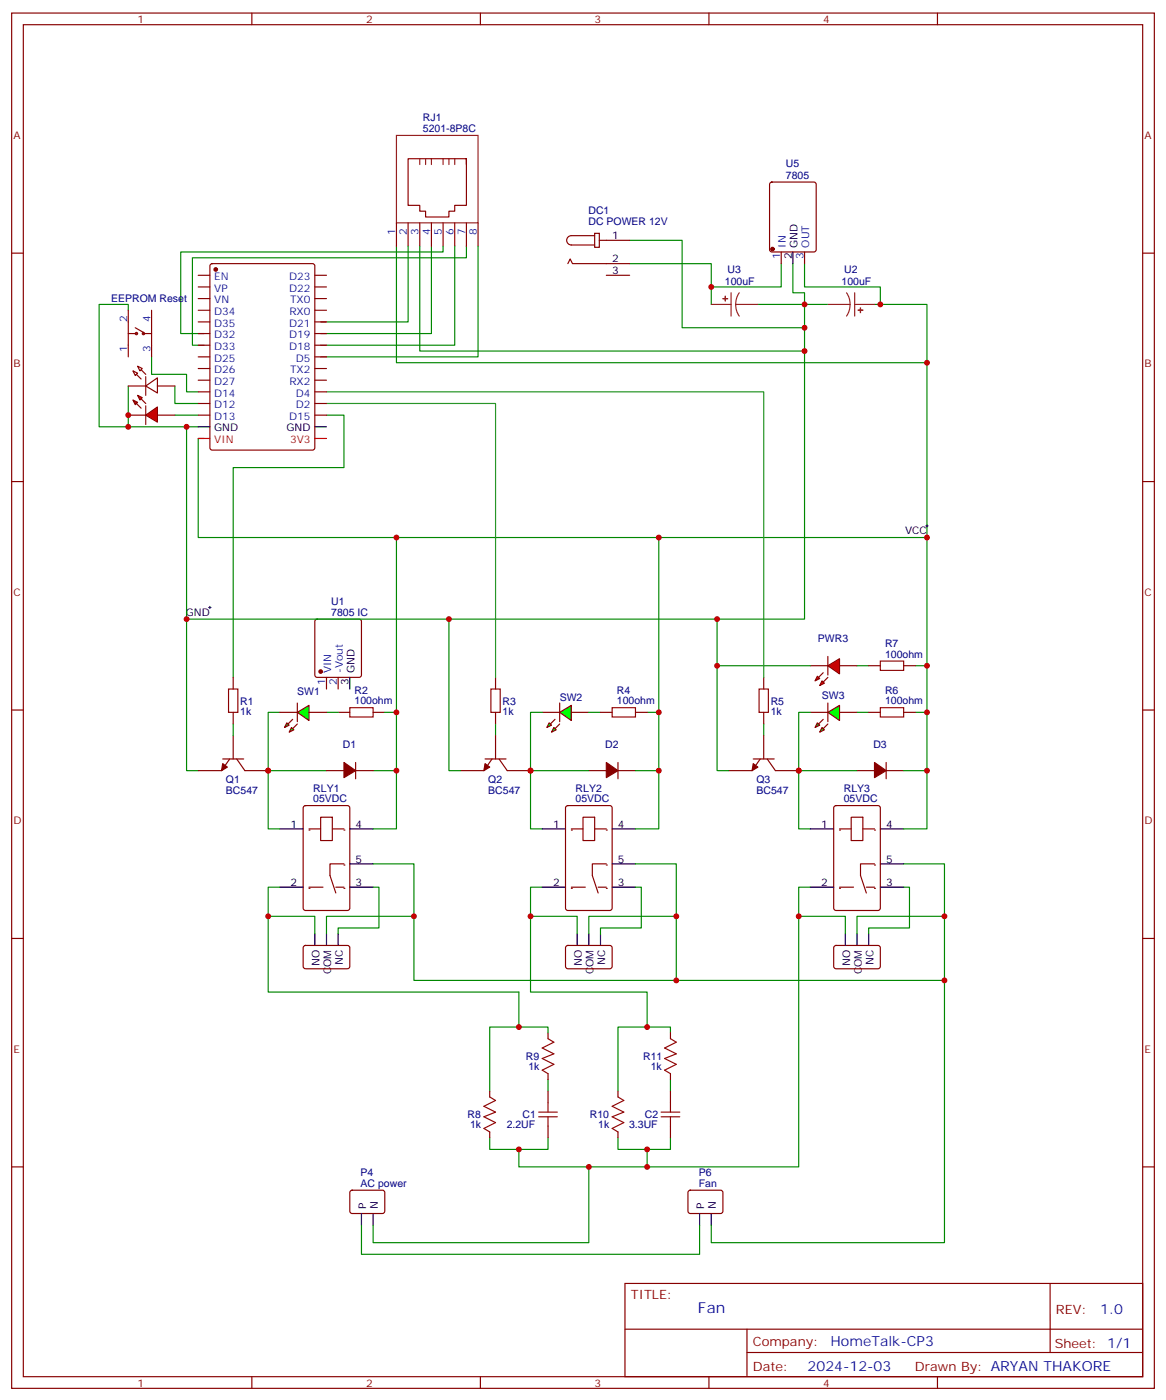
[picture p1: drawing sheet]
<svg xmlns="http://www.w3.org/2000/svg" width="353mm" height="424mm" viewBox="0 0 353 424" stroke-linecap="round" stroke-linejoin="round" font-family="sans-serif">
<g fill="none" stroke="#008700" stroke-width=".35">
<path d="M119.9 74.5v35.3h160.6M123.5 74.5v22.9h-26.5M127 74.5v31.8h116.4M130.5 74.5v26.5h-33.5M134.1 74.5v1.8h-79.4v24.7h7M137.6 74.5v30h-40.6M141.1 74.5v3.5h-82.9v26.5h3.5M144.6 74.5v33.5h-47.6M236.4 79.8v7.1h-21.2M239.9 79.8v8.8h3.5v3.5M243.4 79.8v7.1h22.9v5.2M38.8 93.9v-1.8h-8.8v37.1h8.8"/>
<path d="M38.8 116.8v12.4h17.6M45.9 108v5.3h10.5v5.3h3.6M52.9 116.8v5.3h7.1"/>
</g>
<g fill="none" stroke="#870000" stroke-width=".35">
<path d="M38.8 93.9v14.1M40.9 99.2l2.5 1.4M45.9 93.9v14.1M38.8 101h2.5M43.4 101h2.5"/>
<circle cx="41.3" cy="101" r=".35"/>
<circle cx="43.4" cy="101" r=".35"/>
</g>
<path d="M44.1 116.8l3.5-2.4v4.6z" fill="#fff" stroke="#870000" stroke-width=".35"/>
<path d="M44.1 114v5.7z" fill="#f00" stroke="#870000" stroke-width=".35"/>
<g fill="#870000" stroke="#870000" stroke-width=".35">
<path d="M42.7 111.9l1.4 1.4z"/>
<path d="M41.3 113.3l1.4 1.4z"/>
</g>
<g fill="#fff" stroke="#870000" stroke-width=".35">
<path d="M41.6 110.8l1.4 .7-.7 .8z"/>
<path d="M40.2 112.3l1.4 .7-.7 .7z"/>
</g>
<path d="M38.8 116.8h5.3M47.6 116.8h5.3" fill="none" stroke="#870000" stroke-width=".35"/>
<g fill="#f00" stroke="#870000" stroke-width=".35">
<path d="M44.1 125.7l3.5-2.5v4.6z"/>
<path d="M44.1 122.8v5.7z"/>
</g>
<g fill="#870000" stroke="#870000" stroke-width=".35">
<path d="M42.7 120.7l1.4 1.4z"/>
<path d="M41.3 122.1l1.4 1.4z"/>
</g>
<g fill="#f00" stroke="#870000" stroke-width=".35">
<path d="M41.6 119.7l1.4 .7-.7 .7z"/>
<path d="M40.2 121.1l1.4 .7-.7 .7z"/>
</g>
<g fill="none" stroke="#870000" stroke-width=".35">
<path d="M141.1 48h-17.6v14.2h3.5v1.7h1.8v1.8h7v-1.8h1.8v-1.7h3.5v-14.2v1.8M119.9 67.5v7M123.5 67.5v7M127 67.5v7M130.5 67.5v7M134.1 67.5v7M137.6 67.5v7M141.1 67.5v7M144.6 67.5v7M171.8 79.8l.7-1.4 .7 1.4h17.3M179.9 70.6h1.4v4.3h-1.4zM179.9 71.3h-7a1.41 1.41 0 0 0-1.4 1.4 1.41 1.41 0 0 0 1.4 1.5h7"/>
<path d="M181.3 72.7h9.2M183.4 83.3h7.1M38.8 125.7h5.3M47.6 125.7h5.3M95.5 187.6l.5-.2h12.7l.5 .2 .2 .5v16.2l-.3 .5-.4 .2h-12.7l-.5-.2-.3-.5v-16.2zM98.8 205v3.6M102.3 205v3.6M171.3 286.4l.5-.2h13l.4 .7-.1 5.9-.6 .4h-13l-.4-.7v-5.6zM252.5 286.4l.4-.2h13l.4 .7v5.9l-.7 .4h-12.9l-.5-.7v-5.6zM165.8 312.6v1.8M202.8 312.6v1.8M148.2 330.3v1.7"/>
<path d="M165.8 325v1.7M165.8 330.3v3.5M187 330.3v1.7M202.8 325v1.7M202.8 330.3v3.5M148.2 342.6v1.8M165.8 340.9v3.5M187 342.6v1.8M202.8 340.9v3.5M106.1 360.5l.4-.2h9.5l.4 .7v5.9l-.7 .4-9.4-.1-.5-.6v-5.6zM208.4 360.5l.4-.2h9.5l.4 .7v5.9l-.7 .4-9.4-.1-.5-.6v-5.6z"/>
</g>
<g fill="none" stroke="#008700" stroke-width=".35">
<path d="M190.5 79.8h24.7v12.3M190.5 72.7h15.9v26.5h37M229.3 92.1h21.2M243.4 92.1v95.3h-26.4M264.6 92.1h15.9v70.6M52.9 125.7h7.1M98.8 125.7h5.3v15.8h-33.5v63.5M81.1 277.4h14.1v5.2M84.7 268.5h-3.6v31.8h75.9v10.6M112.9 268.5h1.8v12.4h-12.4v1.7M112.9 261.5h12.3v15.9h-26.4v5.2M125.2 277.4v19.4h160.6v79.3h-70.6v-5.3"/>
<path d="M160.5 277.4v22.9h35.3v10.6M164 268.5h-3.5v8.9h14.1v5.2M192.3 261.5h12.3v15.9h-26.4v5.2M192.3 268.5h1.7v12.4h-12.3v1.7M204.6 277.4v19.4M241.7 277.4v75.8h-45.9M245.2 268.5h-3.5v8.9h14.1v5.2M273.4 261.5h12.4v15.9h-26.5v5.2M273.4 268.5h1.8v12.4h-12.4v1.7M285.8 277.4v19.4M165.8 312.6v-1.7h-17.6v19.4M202.8 312.6v-1.7h-15.8v19.4"/>
<path d="M165.8 326.7v3.6M202.8 326.7v3.6M148.2 344.4v3.5h17.6v-3.5M157 347.9v5.3h38.8v-5.3M178.2 353.2v22.9h-65.3v-5.3M187 344.4v3.5h15.8v-3.5M109.4 370.8v8.9h102.3v-8.9"/>
</g>
<path d="M105.8 205v3.6M174.6 282.6v3.6M178.2 282.6v3.6M181.7 282.6v3.6M255.8 282.6v3.6M259.3 282.6v3.6M262.8 282.6v3.6M109.4 367.3v3.5M112.9 367.3v3.5M211.7 367.3v3.5M215.2 367.3v3.5" fill="none" stroke="#000" stroke-width=".35"/>
<path d="M165.8 314.4l1.8 1.1-3.6 1.7 3.6 1.8-3.6 1.4 3.6 1.8-3.6 1.7 1.8 1.1M202.8 314.4l1.8 1.1-3.5 1.7 3.5 1.8-3.5 1.4 3.5 1.8-3.5 1.7 1.7 1.1M148.2 332l1.7 1.1-3.5 1.8 3.5 1.7-3.5 1.4 3.5 1.8-3.5 1.8 1.8 1M163 336.6h5.6M163 338h5.6M165.8 333.8v2.8M165.8 338v2.9M187 332l1.7 1.1-3.5 1.8 3.5 1.7-3.5 1.4 3.5 1.8-3.5 1.8 1.8 1M200 336.6h5.7M200 338h5.7M202.8 333.8v2.8M202.8 338v2.9" fill="none" stroke="#a10000" stroke-width=".35"/>
<g fill="none" stroke="#8c2424" stroke-width=".35">
<path d="M119.9 41h24.7v26.5h-24.7zM127 48v1.8M128.8 48v1.8M130.5 48v1.8M134.1 48v1.8M135.8 48v1.8M137.6 48v1.8M215.2 92.1h6M221.2 88.6v7.1M222.6 92.1l.2 1.9 .9 1.7M222.6 92.1h6.7M223.7 88.6l-.9 1.7-.2 1.8"/>
<path d="M250.5 92.1h6.7M256.1 88.6l.8 1.7 .3 1.8M257.2 92.1l-.3 1.9-.8 1.7M258.6 92.1h6M258.6 88.6v7.1"/>
</g>
<g fill="#8c2424" stroke="#8c2424" stroke-width=".35">
<path d="M219.4 89.7l.1 1.4z"/>
<path d="M218.7 90.4h1.4z"/>
<path d="M260.3 93.2v1.4z"/>
<path d="M259.6 93.9h1.5z"/>
</g>
<circle cx="97" cy="203.3" r=".53" fill="#870000" stroke="#870000" stroke-width=".35"/>
<path d="M63.1 183.9h.8M63.5 183.5v.7" fill="none" stroke="#000" stroke-width=".3"/>
<path d="M250.5 215.6l3.5-2.1v4.6z" fill="#0f0" stroke="#870000" stroke-width=".35"/>
<path d="M250.5 212.8v5.6z" fill="#f00" stroke="#870000" stroke-width=".35"/>
<g fill="#870000" stroke="#870000" stroke-width=".35">
<path d="M250.5 219.1l-1.4 1.5z"/>
<path d="M249.1 217.7l-1.5 1.4z"/>
</g>
<g fill="#0f0" stroke="#870000" stroke-width=".35">
<path d="M248.7 220.2l.7 .7-1.4 .7z"/>
<path d="M247.3 218.8l.7 .7-1.4 .7z"/>
</g>
<path d="M245.2 215.6h5.3M254 215.6h5.3" fill="none" stroke="#870000" stroke-width=".35"/>
<g fill="#f00" stroke="#870000" stroke-width=".35">
<path d="M250.5 201.5l3.5-2.1v4.6z"/>
<path d="M250.5 198.7v5.6z"/>
</g>
<g fill="#870000" stroke="#870000" stroke-width=".35">
<path d="M250.5 205l-1.4 1.4z"/>
<path d="M249.1 203.6l-1.5 1.4z"/>
</g>
<g fill="#f00" stroke="#870000" stroke-width=".35">
<path d="M248.7 206.1l.7 .7-1.4 .7z"/>
<path d="M247.3 204.7l.7 .7-1.4 .7z"/>
</g>
<g fill="none" stroke="#870000" stroke-width=".35">
<path d="M245.2 201.5h5.3M254 201.5h5.3M227.9 229.7h6.3M230 229.7l-2.5 3.6h-7M231.1 222.7v7M232.1 229.7l2.5 3.6h7.1M259.3 233.3h5.3M268.1 233.3h5.3M268.1 230.8v4.9M252.5 244l.4-.2h12.7l.7 .5v30.6l-.4 .6-13 .1-.6-.5-.1-30.6zM254 250.9h3.5M257.5 247.4h3.6v7h-3.6z"/>
<path d="M261.1 250.9h3.5"/>
</g>
<g fill="#870000" stroke="#870000" stroke-width=".35">
<path d="M264.6 230.8l3.5 2.5-3.5 2.1z"/>
<path d="M227.9 231.1l1.4 1.1-1.8 1.1z"/>
</g>
<path d="M231.1 219.1v3.6M259.3 201.5h3.5M259.3 233.3h-17.6v17.6h3.5M273.4 233.3h7.1" fill="none" stroke="#008700" stroke-width=".35"/>
<path d="M245.2 250.9h7M266.3 250.9h7.1M245.2 268.5h7M266.3 268.5h7.1M266.3 261.5h7.1" fill="none" stroke="#000" stroke-width=".35"/>
<g fill="#870000">
<circle cx="264.6" cy="251.2" r=".18"/>
<circle cx="254" cy="251.2" r=".18"/>
</g>
<path d="M254 268.5h4.2M262.1 268.5h2.5M264.6 261.5h-4.3v3.5l1.8 5.3" fill="none" stroke="#870000" stroke-width=".35"/>
<g fill="#870000">
<circle cx="254" cy="268.9" r=".18"/>
<circle cx="264.6" cy="261.8" r=".18"/>
<circle cx="264.6" cy="268.9" r=".18"/>
</g>
<path d="M61.7 132.7h-1.7v30h220.5v88.2h-7.1M135.8 187.4h81.2v45.9h3.5M217 201.5h28.2M245.2 215.6h-3.5v17.7M259.3 215.6h3.5M276.9 215.6h3.6M276.9 201.5h3.6" fill="none" stroke="#008700" stroke-width=".35"/>
<path d="M229.7 208.6h2.8v7h-2.8zM266.3 214.2h7.1v2.8h-7.1zM266.3 200.1h7.1v2.8h-7.1z" fill="none" stroke="#a10000" stroke-width=".35"/>
<path d="M231.1 205v3.6M231.1 215.6v3.5M262.8 215.6h3.5M262.8 201.5h3.5M273.4 215.6h3.5M273.4 201.5h3.5" fill="none" stroke="#870000" stroke-width=".35"/>
<path d="M98.8 118.6h132.3v86.4" fill="none" stroke="#248c24" stroke-width=".35"/>
<path d="M169.3 215.6l3.6-2.1v4.6z" fill="#0f0" stroke="#870000" stroke-width=".35"/>
<path d="M169.3 212.8v5.6z" fill="#f00" stroke="#870000" stroke-width=".35"/>
<g fill="#870000" stroke="#870000" stroke-width=".35">
<path d="M169.3 219.1l-1.4 1.5z"/>
<path d="M167.9 217.7l-1.4 1.4z"/>
</g>
<g fill="#0f0" stroke="#870000" stroke-width=".35">
<path d="M167.6 220.2l.7 .7-1.4 .7z"/>
<path d="M166.2 218.8l.7 .7-1.4 .7z"/>
</g>
<g fill="none" stroke="#870000" stroke-width=".35">
<path d="M164 215.6h5.3M172.9 215.6h5.3M146.8 229.7h6.3M148.9 229.7l-2.5 3.6h-7.1M149.9 222.7v7M151 229.7l2.5 3.6h7M178.2 233.3h5.2M187 233.3h5.3M187 230.8v4.9M171.3 244l.5-.2h12.7l.7 .5v30.6l-.5 .6-12.9 .1-.6-.5-.1-30.6zM172.9 250.9h3.5M176.4 247.4h3.5v7h-3.5z"/>
<path d="M179.9 250.9h3.5"/>
</g>
<g fill="#870000" stroke="#870000" stroke-width=".35">
<path d="M183.4 230.8l3.6 2.5-3.6 2.1z"/>
<path d="M146.8 231.1l1.4 1.1-1.8 1.1z"/>
</g>
<path d="M149.9 219.1v3.6M178.2 233.3h-17.7v17.6h3.5M192.3 233.3h7" fill="none" stroke="#008700" stroke-width=".35"/>
<path d="M164 250.9h7.1M185.2 250.9h7.1M164 268.5h7.1M185.2 268.5h7.1M185.2 261.5h7.1" fill="none" stroke="#000" stroke-width=".35"/>
<g fill="#870000">
<circle cx="183.4" cy="251.2" r=".18"/>
<circle cx="172.9" cy="251.2" r=".18"/>
</g>
<path d="M172.9 268.5h4.2M181 268.5h2.4M183.4 261.5h-4.2v3.5l1.8 5.3" fill="none" stroke="#870000" stroke-width=".35"/>
<g fill="#870000">
<circle cx="172.9" cy="268.9" r=".18"/>
<circle cx="183.4" cy="261.8" r=".18"/>
<circle cx="183.4" cy="268.9" r=".18"/>
</g>
<path d="M60 129.2h-3.6v104.1h3.6M119.9 162.7v88.2h-7M199.3 162.7v88.2h-7M56.4 187.4h79.4v45.9h3.5M84.7 215.6h-3.6v17.7M98.8 215.6h3.5M116.4 215.6h3.5M164 215.6h-3.5v17.7M178.2 215.6h3.5M195.8 215.6h3.5" fill="none" stroke="#008700" stroke-width=".35"/>
<path d="M69.1 208.6h2.9v7h-2.9zM105.8 214.2h7.1v2.8h-7.1zM148.5 208.6h2.8v7h-2.8zM185.2 214.2h7.1v2.8h-7.1z" fill="none" stroke="#a10000" stroke-width=".35"/>
<g fill="none" stroke="#870000" stroke-width=".35">
<path d="M70.6 205v3.6M70.6 215.6v3.5M102.3 215.6h3.5M112.9 215.6h3.5M149.9 205v3.6M149.9 215.6v3.5M181.7 215.6h3.5M192.3 215.6h3.5M92 244l.4-.2h12.7l.7 .5v30.6l-.4 .6-13 .1-.6-.5-.1-30.6zM93.5 250.9h3.5M97 247.4h3.5v7h-3.5zM100.5 250.9h3.6"/>
<path d="M92 286.4l.4-.2h13l.4 .7v5.9l-.7 .4h-12.9l-.5-.7v-5.6z"/>
</g>
<path d="M98.8 122.1h51.1v82.9" fill="none" stroke="#248c24" stroke-width=".35"/>
<path d="M280.1 159.2h.7M280.5 158.8v.7" fill="none" stroke="#000" stroke-width=".3"/>
<path d="M84.7 250.9h7M105.8 250.9h7.1M84.7 268.5h7M105.8 268.5h7.1M105.8 261.5h7.1M95.2 282.6v3.6M98.8 282.6v3.6M102.3 282.6v3.6" fill="none" stroke="#000" stroke-width=".35"/>
<g fill="#870000">
<circle cx="104.1" cy="251.2" r=".18"/>
<circle cx="93.5" cy="251.2" r=".18"/>
</g>
<path d="M93.5 268.5h4.2M101.6 268.5h2.5M104.1 261.5h-4.3v3.5l1.8 5.3" fill="none" stroke="#870000" stroke-width=".35"/>
<g fill="#870000">
<circle cx="93.5" cy="268.9" r=".18"/>
<circle cx="104.1" cy="261.8" r=".18"/>
<circle cx="104.1" cy="268.9" r=".18"/>
</g>
<path d="M70.6 219.1v3.6M98.8 233.3h-17.7v17.6h3.6M112.9 233.3h7" fill="none" stroke="#008700" stroke-width=".35"/>
<g fill="#870000" stroke="#870000" stroke-width=".35">
<path d="M67.4 231.1l1.4 1.1-1.8 1.1z"/>
<path d="M104.1 230.8l3.5 2.5-3.5 2.1z"/>
</g>
<path d="M67.4 229.7h6.3M69.5 229.7l-2.5 3.6h-7M70.6 222.7v7M71.6 229.7l2.5 3.6h7M98.8 233.3h5.3M107.6 233.3h5.3M107.6 230.8v4.9" fill="none" stroke="#870000" stroke-width=".35"/>
<path d="M90 215.6l3.5-2.1v4.6z" fill="#0f0" stroke="#870000" stroke-width=".35"/>
<path d="M90 212.8v5.6z" fill="#f00" stroke="#870000" stroke-width=".35"/>
<g fill="#870000" stroke="#870000" stroke-width=".35">
<path d="M90 219.1l-1.5 1.5z"/>
<path d="M88.5 217.7l-1.4 1.4z"/>
</g>
<g fill="#0f0" stroke="#870000" stroke-width=".35">
<path d="M88.2 220.2l.7 .7-1.4 .7z"/>
<path d="M86.8 218.8l.7 .7-1.4 .7z"/>
</g>
<g fill="none" stroke="#870000" stroke-width=".35">
<path d="M3.5 4h345.7v416.2h-345.7zM7.1 7.5h338.6v409.2h-338.6zM76.2 4v3.5M145.3 4v3.5M214.5 4v3.5M283.6 4v3.5M233.1 55.3l.4-.2h12.7l.7 .4v20.1l-.4 .6-13 .1-.6-.5-.1-20zM3.5 76.6h3.6M236.4 76.3v3.5M243.4 76.3v3.5M345.7 76.6h3.5M60 83.3h3.5"/>
<path d="M60 86.9h3.5M60 90.4h3.5M60 93.9h3.5M60 97.4h3.5M63.7 80l.5-.2h30.3l.7 .4v55.3l-.4 .7h-30.6l-.6-.4-.1-55.3zM95.2 83.3h3.6M95.2 86.9h3.6M95.2 90.4h3.6M95.2 93.9h3.6M95.2 97.4h3.6M60 101h3.5M60 104.5h3.5"/>
<path d="M60 108h3.5M60 111.5h3.5M60 115.1h3.5M60 118.6h3.5M95.2 101h3.6M95.2 104.5h3.6M95.2 108h3.6M95.2 111.5h3.6M95.2 115.1h3.6M95.2 118.6h3.6M60 122.1h3.5M60 125.7h3.5"/>
<path d="M95.2 122.1h3.6M95.2 125.7h3.6M3.5 145.8h3.6M345.7 145.8h3.5M3.5 214.9h3.6M84.7 215.6h5.3M93.5 215.6h5.3M345.7 214.9h3.5M3.5 284.1h3.6M345.7 284.1h3.5M3.5 353.2h3.6M345.7 353.2h3.5"/>
<path d="M189.1 388.5h156.6v28.2h-156.6zM317.7 388.5v20.9M76.2 416.7v3.5M145.3 416.7v3.5M189.1 402.3h156.5M214.5 416.7v3.5M226 409.4h119.6M226 402.3v14.1M283.6 416.7v3.5"/>
</g>
<g fill="#870000" stroke="#870000" stroke-width=".35">
<circle cx="65.3" cy="81.6" r=".53"/>
<circle cx="233.7" cy="75.4" r=".53"/>
</g>
<path d="M239.9 76.3v3.5M60 129.2h3.5M95.2 129.2h3.6" fill="none" stroke="#000" stroke-width=".35"/>
<path d="M60 132.7h3.5M95.2 132.7h3.6" fill="none" stroke="#f00" stroke-width=".35"/>
<g fill="#c00">
<circle cx="243.4" cy="106.3" r=".88"/>
<circle cx="280.5" cy="109.8" r=".88"/>
<circle cx="215.2" cy="86.9" r=".88"/>
<circle cx="266.3" cy="92.1" r=".88"/>
<circle cx="38.8" cy="129.2" r=".88"/>
<circle cx="38.8" cy="125.7" r=".88"/>
<circle cx="56.4" cy="129.2" r=".88"/>
<circle cx="285.8" cy="296.8" r=".88"/>
<circle cx="285.8" cy="277.4" r=".88"/>
<circle cx="204.6" cy="296.8" r=".88"/>
<circle cx="204.6" cy="277.4" r=".88"/>
<circle cx="125.2" cy="277.4" r=".88"/>
<circle cx="157" cy="310.9" r=".88"/>
<circle cx="81.1" cy="277.4" r=".88"/>
<circle cx="195.8" cy="353.2" r=".88"/>
<circle cx="241.7" cy="277.4" r=".88"/>
<circle cx="160.5" cy="277.4" r=".88"/>
<circle cx="178.2" cy="353.2" r=".88"/>
<circle cx="195.8" cy="310.9" r=".88"/>
<circle cx="195.8" cy="347.9" r=".88"/>
<circle cx="157" cy="347.9" r=".88"/>
<circle cx="243.4" cy="99.2" r=".88"/>
<circle cx="280.5" cy="162.7" r=".88"/>
<circle cx="217" cy="187.4" r=".88"/>
<circle cx="243.4" cy="92.1" r=".88"/>
<circle cx="199.3" cy="162.7" r=".88"/>
<circle cx="119.9" cy="162.7" r=".88"/>
<circle cx="135.8" cy="187.4" r=".88"/>
<circle cx="56.4" cy="187.4" r=".88"/>
<circle cx="217" cy="201.5" r=".88"/>
<circle cx="280.5" cy="201.5" r=".88"/>
<circle cx="280.5" cy="215.6" r=".88"/>
<circle cx="241.7" cy="233.3" r=".88"/>
<circle cx="280.5" cy="233.3" r=".88"/>
<circle cx="199.3" cy="215.6" r=".88"/>
<circle cx="160.5" cy="233.3" r=".88"/>
<circle cx="199.3" cy="233.3" r=".88"/>
<circle cx="81.1" cy="233.3" r=".88"/>
<circle cx="119.9" cy="233.3" r=".88"/>
<circle cx="119.9" cy="215.6" r=".88"/>
</g>
<text font-size="4.6" fill="#00f" x="211.2" y="397.5">Fan</text>
<g font-size="4.2" fill="#00f">
<text x="332.9" y="397.7">1.0</text>
<text x="251.3" y="407.3">HomeTalk-CP3</text>
<text x="244.3" y="415.1">2024-12-03</text>
</g>
<g font-size="3.9" fill="#800">
<text x="190.9" y="393.1">TITLE:</text>
<text x="319.5" y="397.7">REV:</text>
<text x="227.8" y="407.3">Company:</text>
<text x="319.1" y="407.9">Sheet: 1/1</text>
<text x="227.8" y="414.9">Date:</text>
<text x="276.8" y="415">Drawn By: ARYAN THAKORE</text>
</g>
<g font-size="3.2" fill="#800">
<text x="41.6" y="6.9">1</text>
<text x="110.8" y="6.9">2</text>
<text x="179.9" y="6.9">3</text>
<text x="249.1" y="6.9">4</text>
<text x="4.1" y="42.1">A</text>
<text x="346.3" y="42.1">A</text>
<text x="4.1" y="111.2">B</text>
<text x="346.3" y="111.2">B</text>
<text x="4.1" y="180.3">C</text>
<text x="346.3" y="180.3">C</text>
<text x="4.1" y="249.5">D</text>
<text x="346.3" y="249.5">D</text>
<text x="4.1" y="318.6">E</text>
<text x="346.3" y="318.6">E</text>
<text x="41.6" y="419.7">1</text>
<text x="110.8" y="419.7">2</text>
<text x="179.9" y="419.7">3</text>
<text x="249.1" y="419.7">4</text>
</g>
<g font-size="3.2" fill="#000080">
<text x="128" y="39.9">5201-8P8C</text>
<text x="128" y="36.7">RJ1</text>
<text x="237.8" y="50.4">U5</text>
<text x="237.8" y="54">7805</text>
<text x="178" y="64.9">DC1</text>
<text x="178" y="68">DC POWER 12V</text>
<text x="220.1" y="82.7">U3</text>
<text x="255.4" y="82.7">U2</text>
<text x="219.3" y="86.2">100uF</text>
<text x="254.6" y="86.2">100uF</text>
<text x="33.6" y="91.5">EEPROM Reset</text>
<text x="100.2" y="183.2">U1</text>
<text x="100.2" y="186.3">7805 IC</text>
<text x="247.5" y="194.5">PWR3</text>
<text x="267.8" y="195.9">R7</text>
<text x="267.8" y="199">100ohm</text>
<text x="107.3" y="210">R2</text>
<text x="186.6" y="210">R4</text>
<text x="267.8" y="210">R6</text>
<text x="72.7" y="213.3">R1</text>
<text x="90" y="210.3">SW1</text>
<text x="107.3" y="213.1">100ohm</text>
<text x="152" y="213.3">R3</text>
<text x="169.3" y="212.1">SW2</text>
<text x="186.6" y="213.1">100ohm</text>
<text x="233.2" y="213.3">R5</text>
<text x="248.7" y="211.5">SW3</text>
<text x="267.8" y="213.1">100ohm</text>
<text x="72.7" y="216.4">1k</text>
<text x="152" y="216.4">1k</text>
<text x="233.2" y="216.4">1k</text>
<text x="103.7" y="226.6">D1</text>
<text x="183.1" y="226.6">D2</text>
<text x="264.2" y="226.6">D3</text>
<text x="68.4" y="237">Q1</text>
<text x="94.8" y="239.6">RLY1</text>
<text x="147.7" y="237">Q2</text>
<text x="174.2" y="239.6">RLY2</text>
<text x="228.9" y="237">Q3</text>
<text x="255.3" y="239.6">RLY3</text>
<text x="68.4" y="240.2">BC547</text>
<text x="94.8" y="242.8">05VDC</text>
<text x="147.7" y="240.2">BC547</text>
<text x="174.2" y="242.8">05VDC</text>
<text x="228.9" y="240.2">BC547</text>
<text x="255.3" y="242.8">05VDC</text>
<text x="159.1" y="320.7">R9</text>
<text x="159.9" y="323.9">1k</text>
<text x="194.6" y="320.7">R11</text>
<text x="196.9" y="323.9">1k</text>
<text x="141.5" y="338.4">R8</text>
<text x="142.2" y="341.6">1k</text>
<text x="153.3" y="341.6">2.2UF</text>
<text x="158.1" y="338.4">C1</text>
<text x="178.5" y="338.4">R10</text>
<text x="181" y="341.6">1k</text>
<text x="190.4" y="341.6">3.3UF</text>
<text x="195.1" y="338.4">C2</text>
<text x="109.1" y="359.2">AC power</text>
<text x="109.1" y="356">P4</text>
<text x="211.4" y="359.2">Fan</text>
<text x="211.4" y="356">P6</text>
</g>
<g font-size="3.2" fill="#00f">
<text x="119.6" y="71.2" transform="rotate(-90 119.6 71.2)">1</text>
<text x="123.1" y="71.2" transform="rotate(-90 123.1 71.2)">2</text>
<text x="126.6" y="71.2" transform="rotate(-90 126.6 71.2)">3</text>
<text x="130.2" y="71.2" transform="rotate(-90 130.2 71.2)">4</text>
<text x="133.7" y="71.2" transform="rotate(-90 133.7 71.2)">5</text>
<text x="137.2" y="71.2" transform="rotate(-90 137.2 71.2)">6</text>
<text x="140.8" y="71.2" transform="rotate(-90 140.8 71.2)">7</text>
<text x="144.3" y="71.2" transform="rotate(-90 144.3 71.2)">8</text>
<text x="237.8" y="75" transform="rotate(-90 237.8 75)">IN</text>
<text x="244.8" y="75" transform="rotate(-90 244.8 75)">OUT</text>
<text x="236" y="78.5" transform="rotate(-90 236 78.5)">1</text>
<text x="243.1" y="78.5" transform="rotate(-90 243.1 78.5)">3</text>
<text x="64.8" y="84.7">EN</text>
<text x="64.8" y="88.3">VP</text>
<text x="87.5" y="88.3">D22</text>
<text x="87.5" y="84.7">D23</text>
<text x="64.8" y="91.8">VN</text>
<text x="64.8" y="95.3">D34</text>
<text x="87.5" y="95.3">RX0</text>
<text x="87.8" y="91.8">TX0</text>
<text x="38.5" y="97.4" transform="rotate(-90 38.5 97.4)">2</text>
<text x="45.5" y="97.4" transform="rotate(-90 45.5 97.4)">4</text>
<text x="64.8" y="98.8">D35</text>
<text x="87.5" y="98.8">D21</text>
<text x="38.5" y="106.5" transform="rotate(-90 38.5 106.5)">1</text>
<text x="45.5" y="106.5" transform="rotate(-90 45.5 106.5)">3</text>
<text x="64.8" y="102.4">D32</text>
<text x="64.8" y="105.9">D33</text>
<text x="87.5" y="105.9">D18</text>
<text x="87.5" y="102.4">D19</text>
<text x="64.8" y="109.4">D25</text>
<text x="64.8" y="113">D26</text>
<text x="87.8" y="113">TX2</text>
<text x="89.5" y="109.4">D5</text>
<text x="64.8" y="116.5">D27</text>
<text x="87.5" y="116.5">RX2</text>
<text x="64.8" y="120">D14</text>
<text x="64.8" y="123.5">D12</text>
<text x="89.5" y="123.5">D2</text>
<text x="89.5" y="120">D4</text>
<text x="64.8" y="127.1">D13</text>
<text x="87.5" y="127.1">D15</text>
<text x="100.2" y="203.7" transform="rotate(-90 100.2 203.7)">VIN</text>
<text x="103.7" y="203.7" transform="rotate(-90 103.7 203.7)">-Vout</text>
<text x="98.4" y="207.2" transform="rotate(-90 98.4 207.2)">1</text>
<text x="102" y="207.2" transform="rotate(-90 102 207.2)">2</text>
</g>
<g font-size="3.2">
<text x="185.2" y="72.4">1</text>
<text x="241.3" y="75" transform="rotate(-90 241.3 75)">GND</text>
<text x="185.2" y="79.4">2</text>
<text x="185.2" y="83">3</text>
<text x="239.5" y="78.5" transform="rotate(-90 239.5 78.5)">2</text>
<text x="64.8" y="130.6">GND</text>
<text x="86.7" y="130.6">GND</text>
<text x="273.9" y="161.8">VCC</text>
<text x="56.2" y="186.5">GND</text>
<text x="107.2" y="203.7" transform="rotate(-90 107.2 203.7)">GND</text>
<text x="105.5" y="207.2" transform="rotate(-90 105.5 207.2)">3</text>
<text x="87.9" y="250.5">1</text>
<text x="107.6" y="250.5">4</text>
<text x="167.3" y="250.5">1</text>
<text x="187" y="250.5">4</text>
<text x="248.5" y="250.5">1</text>
<text x="268.1" y="250.5">4</text>
<text x="107.6" y="261.1">5</text>
<text x="187" y="261.1">5</text>
<text x="268.1" y="261.1">5</text>
<text x="87.9" y="268.2">2</text>
<text x="107.6" y="268.2">3</text>
<text x="167.3" y="268.2">2</text>
<text x="187" y="268.2">3</text>
<text x="248.5" y="268.2">2</text>
<text x="268.1" y="268.2">3</text>
<text x="96.7" y="292.4" transform="rotate(-90 96.7 292.4)">NO</text>
<text x="103.7" y="292.1" transform="rotate(-90 103.7 292.1)">NC</text>
<text x="176" y="292.4" transform="rotate(-90 176 292.4)">NO</text>
<text x="183.1" y="292.1" transform="rotate(-90 183.1 292.1)">NC</text>
<text x="257.2" y="292.4" transform="rotate(-90 257.2 292.4)">NO</text>
<text x="264.2" y="292.1" transform="rotate(-90 264.2 292.1)">NC</text>
<text x="100.2" y="294.9" transform="rotate(-90 100.2 294.9)">COM</text>
<text x="179.6" y="294.9" transform="rotate(-90 179.6 294.9)">COM</text>
<text x="260.7" y="294.9" transform="rotate(-90 260.7 294.9)">COM</text>
<text x="110.8" y="366" transform="rotate(-90 110.8 366)">P</text>
<text x="114.3" y="366" transform="rotate(-90 114.3 366)">N</text>
<text x="213.1" y="366" transform="rotate(-90 213.1 366)">P</text>
<text x="216.6" y="366" transform="rotate(-90 216.6 366)">N</text>
</g>
<g font-size="3.2" fill="#f00">
<text x="64.8" y="134.1">VIN</text>
<text x="87.7" y="134.1">3V3</text>
</g>
</svg>
